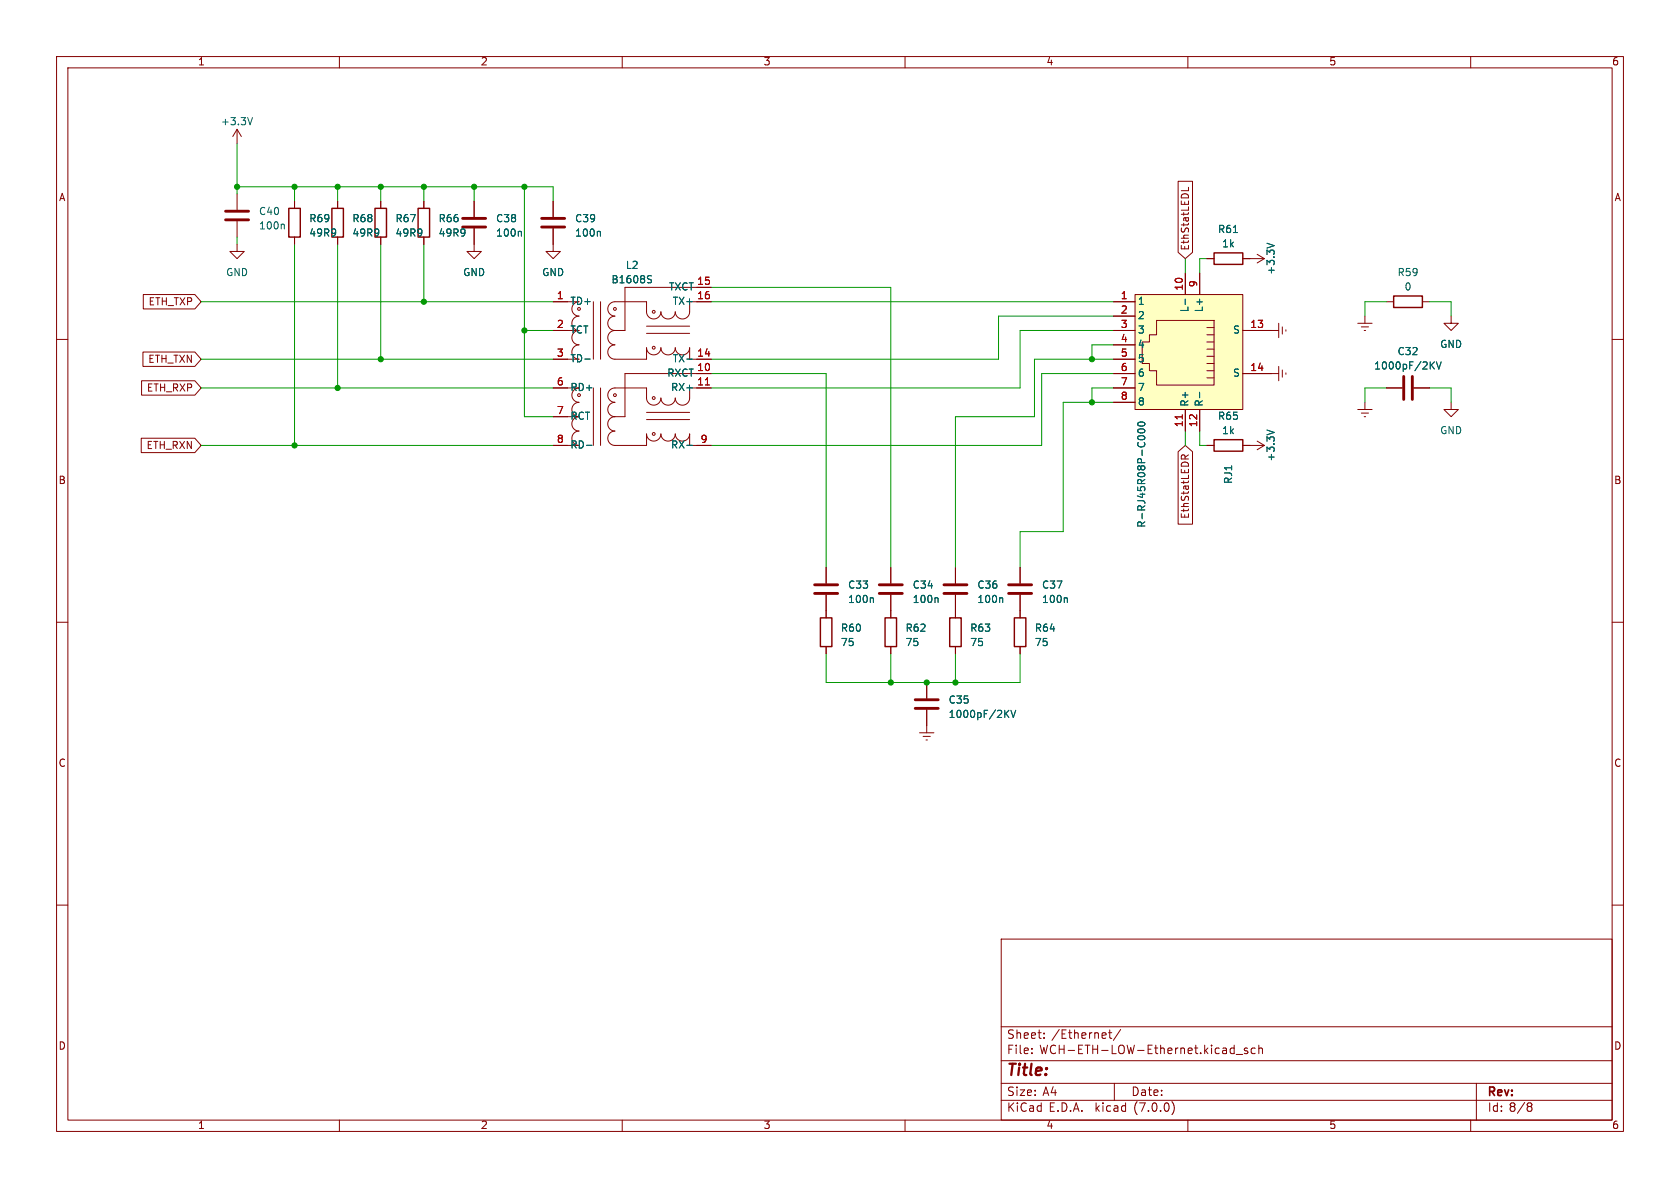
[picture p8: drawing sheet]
<svg xmlns="http://www.w3.org/2000/svg" width="297mm" height="210mm" viewBox="0 0 297 210" stroke-linecap="round" stroke-linejoin="round" font-family="sans-serif">
<g fill="none" stroke="#840000" stroke-width=".18">
<path d="M10 10h277v190h-277zM12 12h273v186h-273zM60 10v2M110 10v2M160 10v2M210 10v2M260 10v2M10 60h2M285 60h2M221 78.7h2.5M222.2 78l1.3 .7M223.5 78.7l-1.3 .8"/>
<path d="M10 110h2M285 110h2M10 160h2M285 160h2M177 166h108v32h-108zM60 198v2M110 198v2M160 198v2M177 194.5h108M177 191.5h108M177 187.5h108M177 181.5h108"/>
<path d="M182.4 186.1v.2M182.4 185.3v.2M184.6 183.4v.2M184.6 182.6v.2M196 182.6h.5M196.2 182.1v1.2l.3 .3M197 191.5v3M198.1 182l-1.3 1.9M207.2 194.7a1.72 1.72 0 0 1 0 2.3M210 198v2M218 185.3h.2M218.2 184.8v1.5"/>
<path d="M218.2 186.2l-.2 .1M218.5 186.4h1.2M220.5 185.3h-.3l-.2 .2v.2l.5 .1v.4h-.5M221.9 185.3h-.4l-.3 .2v.5l.1 .2h.6M222.5 185.4l.3-.1h.3l.1 1M222.5 184.8v1.5M260 198v2M261 191.5v6.5M270.3 195h.2l.3 .2-.3 .4M270.3 195.6h.2M270.5 195.6l.3 .1v.5l-.3 .3h-.2"/>
</g>
<path d="M224 76l1.3 .4" fill="none" stroke="#006464" stroke-width=".18"/>
<path d="M200.7 52.1h19v20.3h-19z" fill="#ffffc2" stroke="#ffffc2" stroke-width=".18"/>
<path d="M204.5 56.6h10.1v11.5h-10.1v-2.6h-1.3v-1.2h-1.3v-3.9h1.3v-1.2h1.3z" fill="#ffffc2"/>
<g fill="none" stroke="#840000" stroke-width=".18">
<path d="M41.9 22.9v2.5M41.9 34.3v2.8M41.9 39.1v2.8M41.9 22.9l-.8 1.2M41.9 22.9l.8 1.2M52.1 35.6v1.2M59.7 35.6v1.2M67.3 35.6v1.2M74.9 35.6v1.2M83.8 35.6v2.8M97.8 35.6v2.8M208.3 32h2.5v12.6l-1.3 1.1-1.2-1.1z"/>
<path d="M210.1 33.1v.6M25.3 52.1h9.1l1.2 1.2-1.2 1.3h-9.1zM41.9 43.2v1.3h1.3l-1.3 1.2-1.3-1.2h1.3M52.1 41.9v1.3M59.7 41.9v1.3M67.3 41.9v1.3M74.9 41.9v1.3M83.8 40.4v4.1h1.3l-1.3 1.2-1.3-1.2h1.3M97.8 40.4v4.1h1.3l-1.3 1.2-1.3-1.2h1.3M97.8 53.3h2.5M97.8 58.4h2.5M102.4 53.3a1.27 1.27 0 0 0-1.3 1.3 1.27 1.27 0 0 0 1.3 1.3 1.27 1.27 0 0 0-1.3 1.3 1.27 1.27 0 0 0 1.3 1.2 1.27 1.27 0 0 0-1.3 1.3 1.27 1.27 0 0 0 1.3 1.3 1.27 1.27 0 0 0-1.3 1.2 1.27 1.27 0 0 0 1.3 1.3"/>
<path d="M104.9 53.3v10.2M106.2 53.3v10.2M108.7 58.4a1.27 1.27 0 0 0-1.2 1.3 1.27 1.27 0 0 0 1.2 1.3 1.27 1.27 0 0 0-1.2 1.2 1.27 1.27 0 0 0 1.2 1.3h5.6v-2a1.27 1.27 0 0 0 1.3 1.2 1.27 1.27 0 0 0 1.2-1.2 1.27 1.27 0 0 0 1.3 1.2 1.27 1.27 0 0 0 1.3-1.2 1.27 1.27 0 0 0 1.2 1.2 1.27 1.27 0 0 0 1.3-1.2v2h3.8M114.3 58.9h7.6M114.3 57.7h7.6M125.7 53.3h-3.8v1.8a1.27 1.27 0 0 1-1.3 1.3 1.27 1.27 0 0 1-1.2-1.3 1.27 1.27 0 0 1-1.3 1.3 1.27 1.27 0 0 1-1.3-1.3 1.27 1.27 0 0 1-1.2 1.3 1.27 1.27 0 0 1-1.3-1.3v-1.8h-5.6a1.27 1.27 0 0 0-1.2 1.3 1.27 1.27 0 0 0 1.2 1.3 1.27 1.27 0 0 0-1.2 1.3 1.27 1.27 0 0 0 1.2 1.2M125.7 50.8h-15.2v7.6h-1.8M196.8 53.3h3.9M196.8 58.4h3.9M196.8 55.9h3.9M200.7 52.1h19v20.3h-19zM204.5 56.6h10.1v11.5h-10.1v-2.6h-1.3v-1.2h-1.3v-3.9h1.3v-1.2h1.3z"/>
<path d="M209.5 48.3v3.8M212.1 48.3v3.8M213.4 57.9h1.2M213.4 59.2h1.2M213.4 45.7h1.2M219.7 58.4h6.4M219.7 45.7h3.8M222.2 45l1.3 .7M223.5 45.7l-1.3 .8M226.1 57.2v2.5M226.7 57.8v1.3M227.3 58.3v.2"/>
<path d="M240 57.2h2.6M240.7 57.8h1.2M241.2 58.4h.2M241.3 55.9v1.3M245.1 53.3h1.3M251.5 53.3h1.2M256.5 55.9v1.3h1.3l-1.3 1.2-1.2-1.2h1.2M25 77.5h9.4l1.2 1.2-1.2 1.3h-9.4zM25 67.3h9.4l1.2 1.3-1.2 1.3h-9.4zM25.3 62.2h9.1l1.2 1.3-1.2 1.3h-9.1zM97.8 68.6h4.6a1.27 1.27 0 0 0-1.3 1.3 1.27 1.27 0 0 0 1.3 1.2 1.27 1.27 0 0 0-1.3 1.3 1.27 1.27 0 0 0 1.3 1.3M97.8 63.5h2.5"/>
<path d="M97.8 73.7h4.6M102.4 73.7a1.27 1.27 0 0 0-1.3 1.2 1.27 1.27 0 0 0 1.3 1.3 1.27 1.27 0 0 0-1.3 1.3 1.27 1.27 0 0 0 1.3 1.2h-4.6M104.9 68.6v10.1M106.2 68.6v10.1M108.7 73.7a1.27 1.27 0 0 0-1.3 1.2 1.27 1.27 0 0 0 1.3 1.3 1.27 1.27 0 0 0-1.2 1.3 1.27 1.27 0 0 0 1.2 1.2h5.6v-2a1.27 1.27 0 0 0 1.3 1.3 1.27 1.27 0 0 0 1.2-1.3 1.27 1.27 0 0 0 1.3 1.3 1.27 1.27 0 0 0 1.3-1.3 1.27 1.27 0 0 0 1.2 1.3 1.27 1.27 0 0 0 1.3-1.3v2h3.8M114.3 74.2h7.6M114.3 72.9h7.6M125.7 68.6h-3.8v1.8a1.27 1.27 0 0 1-1.3 1.2 1.27 1.27 0 0 1-1.2-1.2 1.27 1.27 0 0 1-1.3 1.2 1.27 1.27 0 0 1-1.3-1.2 1.27 1.27 0 0 1-1.2 1.2 1.27 1.27 0 0 1-1.3-1.2v-1.8h-5.6a1.27 1.27 0 0 0-1.2 1.3 1.27 1.27 0 0 0 1.2 1.2 1.27 1.27 0 0 0-1.2 1.3 1.27 1.27 0 0 0 1.2 1.3M125.7 66h-15.2v7.7h-1.8M196.8 66h3.9M196.8 61h3.9M196.8 63.5h3.9"/>
<path d="M196.8 68.6h3.9M196.8 71.1h3.9M208.3 79.9l1.2-1.2 1.3 1.2v12.8h-2.5zM209.5 72.4v3.8M212.1 72.4v3.8M213.4 60.4h1.2M213.4 61.7h1.2M213.4 63h1.2M213.4 64.3h1.2M213.4 65.5h1.2M213.4 66.8h1.2M213.4 78.7h1.2"/>
<path d="M219.7 66h6.4M219.7 78.7h1.3M226.1 64.8v2.5M226.7 65.4v1.3M227.3 65.9v.3M240 72.4h2.6M240.7 73h1.2M241.2 73.7h.2M241.3 71.1v1.3M245.1 68.6h2.8M249.9 68.6h2.8M256.5 71.1v1.3h1.3l-1.3 1.3-1.2-1.3h1.2"/>
<path d="M208.8 81.1v-.4l.3-.3 .3 .1 .1 .6M210.1 80.4l-.6 .4M146 100.3v2.8M146 105.2v4M146 114.3v1.3M157.5 100.3v2.8M157.5 105.2v4M157.5 114.3v1.3M168.9 100.3v2.8M168.9 105.2v4M168.9 114.3v1.3M180.3 100.3v2.8"/>
<path d="M180.3 105.2v4M180.3 114.3v1.3M162.6 129.5h2.5M163.2 130.2h1.3M163.7 130.8h.3M163.8 120.7v2.7M163.8 125.5v4"/>
<circle cx="102.4" cy="54.6" r=".25"/>
<circle cx="108.7" cy="54.6" r=".25"/>
<circle cx="115.6" cy="55.1" r=".25"/>
<circle cx="102.4" cy="69.8" r=".25"/>
<circle cx="108.7" cy="69.8" r=".25"/>
<circle cx="115.6" cy="61.5" r=".25"/>
<circle cx="115.6" cy="76.7" r=".25"/>
<circle cx="115.6" cy="70.4" r=".25"/>
</g>
<g fill="none" stroke="#006464" stroke-width=".18">
<path d="M44.6 20.8l-.4 1.3M50.1 39.6l.2 .2v.7M92 40.9l.2 .2v.6M106 40.9l.1 .2v.6M114.7 49.3l.4 .2 .1 .3-.3 .2h-.3M114.7 48.7l.5 .1M209.5 52.9v.9M224 43l1.3 .4M103.4 63.5h.9M103.7 78.7h.9M121.4 63.5h1M121.4 78.7h1"/>
<path d="M201.2 74.7a.68 .68 0 0 1 1.2 .3 .72 .72 0 0 1-1.3-.1zM201.2 75.9a.69 .69 0 0 1 1.2 .3 .72 .72 0 0 1-1.3-.1zM201.2 77.6l-.1-.2a.68 .68 0 0 1 .7-.4 .68 .68 0 0 1 .6 .4l-.1 .2M212.1 69.3v1M224 76l1.3 .4M253 64.5l.6 .7M253.6 64l-.7 .7M253.9 64l.5 1.2 .4-1.2M154.2 105.7l.2 .1v.7M165.7 105.7l.1 .1v.7M177.1 105.7l.2 .1v.7M188.5 105.7l.2 .1v.7"/>
<path d="M177.8 126.1l.6 .7M178.4 125.6l-.8 .7M178.7 125.6l.4 1.2 .5-1.2"/>
</g>
<path d="M124.7 68h.7M209 73.3v.8" fill="none" stroke="#a90000" stroke-width=".18"/>
<g fill="none" stroke="#840000" stroke-width=".51">
<path d="M39.9 37.3h4M39.9 38.9h4M81.8 38.6h4.1M95.8 38.6h4M81.8 40.1h4.1M95.8 40.1h4M248.2 66.5v4.1M249.7 66.5v4.1M144 104.9h4.1M144 103.4h4.1M155.4 104.9h4.1M155.4 103.4h4.1"/>
<path d="M166.9 104.9h4M166.9 103.4h4M178.3 104.9h4.1M178.3 103.4h4.1M161.8 125.2h4.1M161.8 123.7h4.1"/>
</g>
<path d="M51.1 36.8h2v5.1h-2zM58.7 36.8h2v5.1h-2zM66.3 36.8h2v5.1h-2zM73.9 36.8h2v5.1h-2zM214.6 44.7h5.1v2h-5.1zM246.4 52.3h5.1v2.1h-5.1zM214.6 77.7h5.1v2.1h-5.1zM145 109.2h2.1v5.1h-2.1zM156.5 109.2h2v5.1h-2zM167.9 109.2h2v5.1h-2zM179.3 109.2h2.1v5.1h-2.1z" fill="none" stroke="#840000" stroke-width=".25"/>
<g fill="none" stroke="#009600" stroke-width=".18">
<path d="M41.9 33h55.9v2.6M41.9 25.4v8.9M52.1 33v2.6M59.7 33v2.6M67.3 33v2.6M74.9 33v2.6M83.8 33v2.6M92.7 33v40.7h5.1M35.6 53.3h62.2M41.9 41.9v1.3M52.1 43.2v35.5M59.7 43.2v25.4"/>
<path d="M67.3 43.2v20.3M74.9 43.2v10.1M92.7 58.4h5.1M125.7 53.3h71.1M125.7 50.8h31.8v49.5M196.8 58.4h-16.5v10.2h-54.6M196.8 55.9h-20.3v7.6h-50.8M209.5 45.7v2.6M213.4 45.7h-1.3v2.6M245.1 53.3h-3.8v2.6M252.7 53.3h3.8v2.6M35.6 68.6h62.2"/>
<path d="M35.6 78.7h62.2M35.6 63.5h62.2M125.7 66h20.3v34.3M196.8 71.1h-8.8v22.9h-7.7v6.3M196.8 66h-12.7v12.7h-58.4M196.8 68.6h-3.8v2.5M196.8 61h-3.8v2.5M196.8 63.5h-13.9v10.2h-14v26.6M209.5 76.2v2.5M212.1 76.2v2.5h1.3M245.1 68.6h-3.8v2.5M252.7 68.6h3.8v2.5"/>
<path d="M146 115.6v5.1h34.3v-5.1M157.5 115.6v5.1M168.9 115.6v5.1"/>
</g>
<g fill="#009600" stroke="#009600" stroke-width=".18">
<circle cx="193" cy="63.5" r=".46"/>
<circle cx="193" cy="71.1" r=".46"/>
<circle cx="67.3" cy="33" r=".46"/>
<circle cx="41.9" cy="33" r=".46"/>
<circle cx="92.7" cy="33" r=".46"/>
<circle cx="59.7" cy="33" r=".46"/>
<circle cx="52.1" cy="33" r=".46"/>
<circle cx="83.8" cy="33" r=".46"/>
<circle cx="74.9" cy="33" r=".46"/>
<circle cx="74.9" cy="53.3" r=".46"/>
<circle cx="52.1" cy="78.7" r=".46"/>
<circle cx="59.7" cy="68.6" r=".46"/>
<circle cx="67.3" cy="63.5" r=".46"/>
<circle cx="92.7" cy="58.4" r=".46"/>
<circle cx="168.9" cy="120.7" r=".46"/>
<circle cx="163.8" cy="120.7" r=".46"/>
<circle cx="157.5" cy="120.7" r=".46"/>
</g>
<text font-size="2.8" fill="#840000" x="178" y="190.8">Title:</text>
<g font-size="2.1" fill="#840000">
<text x="178" y="183.9">Sheet:</text>
<text x="185.9" y="183.9">/Ethernet/</text>
<text x="178" y="186.6">File:</text>
<text x="183.8" y="186.6">WCH-ETH-LOW-Ethernet.kicad_sch</text>
<text x="178" y="196.8">KiCad</text>
<text x="178" y="194">Size:</text>
<text x="184.3" y="194">A4</text>
<text x="185.4" y="196.8">E.D.A.</text>
<text x="193.7" y="196.8">kicad</text>
<text x="200" y="194">Date:</text>
<text x="200.6" y="196.8">(7.0.0)</text>
<text x="263" y="194.2">Rev:</text>
<text x="263" y="196.8">Id: 8/8</text>
</g>
<g font-size="1.8" fill="#840000">
<text x="35" y="11.8">1</text>
<text x="85" y="11.8">2</text>
<text x="135" y="11.8">3</text>
<text x="185" y="11.8">4</text>
<text x="235" y="11.8">5</text>
<text x="285" y="11.8">6</text>
<text x="10.4" y="35.8">A</text>
<text x="285.4" y="35.8">A</text>
<text x="210.5" y="44.3" transform="rotate(-90 210.5 44.3)">EthStatLEDL</text>
<text x="26.1" y="54.3">ETH_TXP</text>
<text x="26.1" y="64.4">ETH_TXN</text>
<text x="25.8" y="69.5">ETH_RXP</text>
<text x="25.8" y="79.7">ETH_RXN</text>
<text x="10.3" y="85.8">B</text>
<text x="285.3" y="85.8">B</text>
<text x="210.5" y="91.8" transform="rotate(-90 210.5 91.8)">EthStatLEDR</text>
<text x="10.3" y="135.8">C</text>
<text x="285.3" y="135.8">C</text>
<text x="10.3" y="185.8">D</text>
<text x="285.3" y="185.8">D</text>
<text x="35" y="199.8">1</text>
<text x="85" y="199.8">2</text>
<text x="135" y="199.8">3</text>
<text x="185" y="199.8">4</text>
<text x="235" y="199.8">5</text>
<text x="285" y="199.8">6</text>
</g>
<g font-size="1.8" fill="#006464">
<text x="39" y="22.4">+3.3V</text>
<text x="45.7" y="38.3">C40</text>
<text x="45.7" y="40.8">100n</text>
<text x="54.6" y="39.6">R69</text>
<text x="62.2" y="39.6">R68</text>
<text x="69.9" y="39.6">R67</text>
<text x="77.5" y="39.6">R66</text>
<text x="87.6" y="39.6">C38</text>
<text x="101.6" y="39.6">C39</text>
<text x="215.3" y="41.5">R61</text>
<text x="54.6" y="42.1">49R9</text>
<text x="62.2" y="42.1">49R9</text>
<text x="69.9" y="42.1">49R9</text>
<text x="77.5" y="42.1">49R9</text>
<text x="87.6" y="42.1">100n</text>
<text x="101.6" y="42.1">100n</text>
<text x="110.6" y="47.8">L2</text>
<text x="216" y="44">1k</text>
<text x="39.9" y="49.1">GND</text>
<text x="81.8" y="49.1">GND</text>
<text x="95.8" y="49.1">GND</text>
<text x="108" y="50.4">B1608S</text>
<text x="118.1" y="51.6">TXCT</text>
<text x="225.6" y="48.6" transform="rotate(-90 225.6 48.6)">+3.3V</text>
<text x="247" y="49.1">R59</text>
<text x="248.3" y="51.6">0</text>
<text x="100.8" y="54.2">TD+</text>
<text x="100.8" y="59.2">TCT</text>
<text x="118.8" y="54.2">TX+</text>
<text x="201.2" y="54.2">1</text>
<text x="201.2" y="56.7">2</text>
<text x="201.2" y="59.2">3</text>
<text x="210.4" y="55.3" transform="rotate(-90 210.4 55.3)">L-</text>
<text x="212.9" y="55.3" transform="rotate(-90 212.9 55.3)">L+</text>
<text x="217.9" y="59.2">S</text>
<text x="100.8" y="64.3">TD-</text>
<text x="118.8" y="64.3">TX-</text>
<text x="201.2" y="61.8">4</text>
<text x="201.2" y="64.3">5</text>
<text x="242.9" y="65.6">1000pF/2KV</text>
<text x="247" y="63.1">C32</text>
<text x="254.5" y="61.8">GND</text>
<text x="100.8" y="69.4">RD+</text>
<text x="117.8" y="66.9">RXCT</text>
<text x="118.5" y="69.4">RX+</text>
<text x="201.2" y="66.9">6</text>
<text x="201.2" y="69.4">7</text>
<text x="201.2" y="71.9">8</text>
<text x="210.4" y="71.9" transform="rotate(-90 210.4 71.9)">R+</text>
<text x="212.9" y="71.9" transform="rotate(-90 212.9 71.9)">R-</text>
<text x="217.9" y="66.9">S</text>
<text x="100.8" y="74.5">RCT</text>
<text x="215.3" y="74.5">R65</text>
<text x="216" y="77">1k</text>
<text x="254.5" y="77">GND</text>
<text x="100.8" y="79.6">RD-</text>
<text x="118.5" y="79.6">RX-</text>
<text x="225.6" y="81.6" transform="rotate(-90 225.6 81.6)">+3.3V</text>
<text x="218.1" y="85.6" transform="rotate(-90 218.1 85.6)">RJ1</text>
<text x="202.8" y="93.3" transform="rotate(-90 202.8 93.3)">R-RJ45R08P-C000</text>
<text x="149.9" y="104.3">C33</text>
<text x="149.9" y="106.9">100n</text>
<text x="161.3" y="104.3">C34</text>
<text x="161.3" y="106.9">100n</text>
<text x="172.7" y="104.3">C36</text>
<text x="172.7" y="106.9">100n</text>
<text x="184.2" y="104.3">C37</text>
<text x="184.2" y="106.9">100n</text>
<text x="148.6" y="112">R60</text>
<text x="160" y="112">R62</text>
<text x="171.5" y="112">R63</text>
<text x="182.9" y="112">R64</text>
<text x="148.6" y="114.5">75</text>
<text x="160" y="114.5">75</text>
<text x="171.5" y="114.5">75</text>
<text x="182.9" y="114.5">75</text>
<text x="167.6" y="124.7">C35</text>
<text x="167.6" y="127.2">1000pF/2KV</text>
</g>
<g font-size="1.8" fill="#a90000">
<text x="98.4" y="53.1">1</text>
<text x="123.2" y="50.5">15</text>
<text x="123.2" y="53.1">16</text>
<text x="198.1" y="53.1">1</text>
<text x="209.3" y="51.4" transform="rotate(-90 209.3 51.4)">10</text>
<text x="211.8" y="50.8" transform="rotate(-90 211.8 50.8)">9</text>
<text x="98.4" y="58.2">2</text>
<text x="198.1" y="55.6">2</text>
<text x="198.1" y="58.2">3</text>
<text x="221" y="58.2">13</text>
<text x="98.4" y="63.2">3</text>
<text x="123.2" y="65.8">10</text>
<text x="123.2" y="63.2">14</text>
<text x="198.1" y="60.7">4</text>
<text x="198.1" y="63.2">5</text>
<text x="198.1" y="65.8">6</text>
<text x="221" y="65.8">14</text>
<text x="98.4" y="68.3">6</text>
<text x="123.2" y="68.3">11</text>
<text x="198.1" y="68.3">7</text>
<text x="198.1" y="70.9">8</text>
<text x="98.4" y="73.4">7</text>
<text x="209.3" y="75.6" transform="rotate(-90 209.3 75.6)">11</text>
<text x="211.8" y="75.6" transform="rotate(-90 211.8 75.6)">12</text>
<text x="98.4" y="78.5">8</text>
<text x="123.8" y="78.5">9</text>
</g>
</svg>
